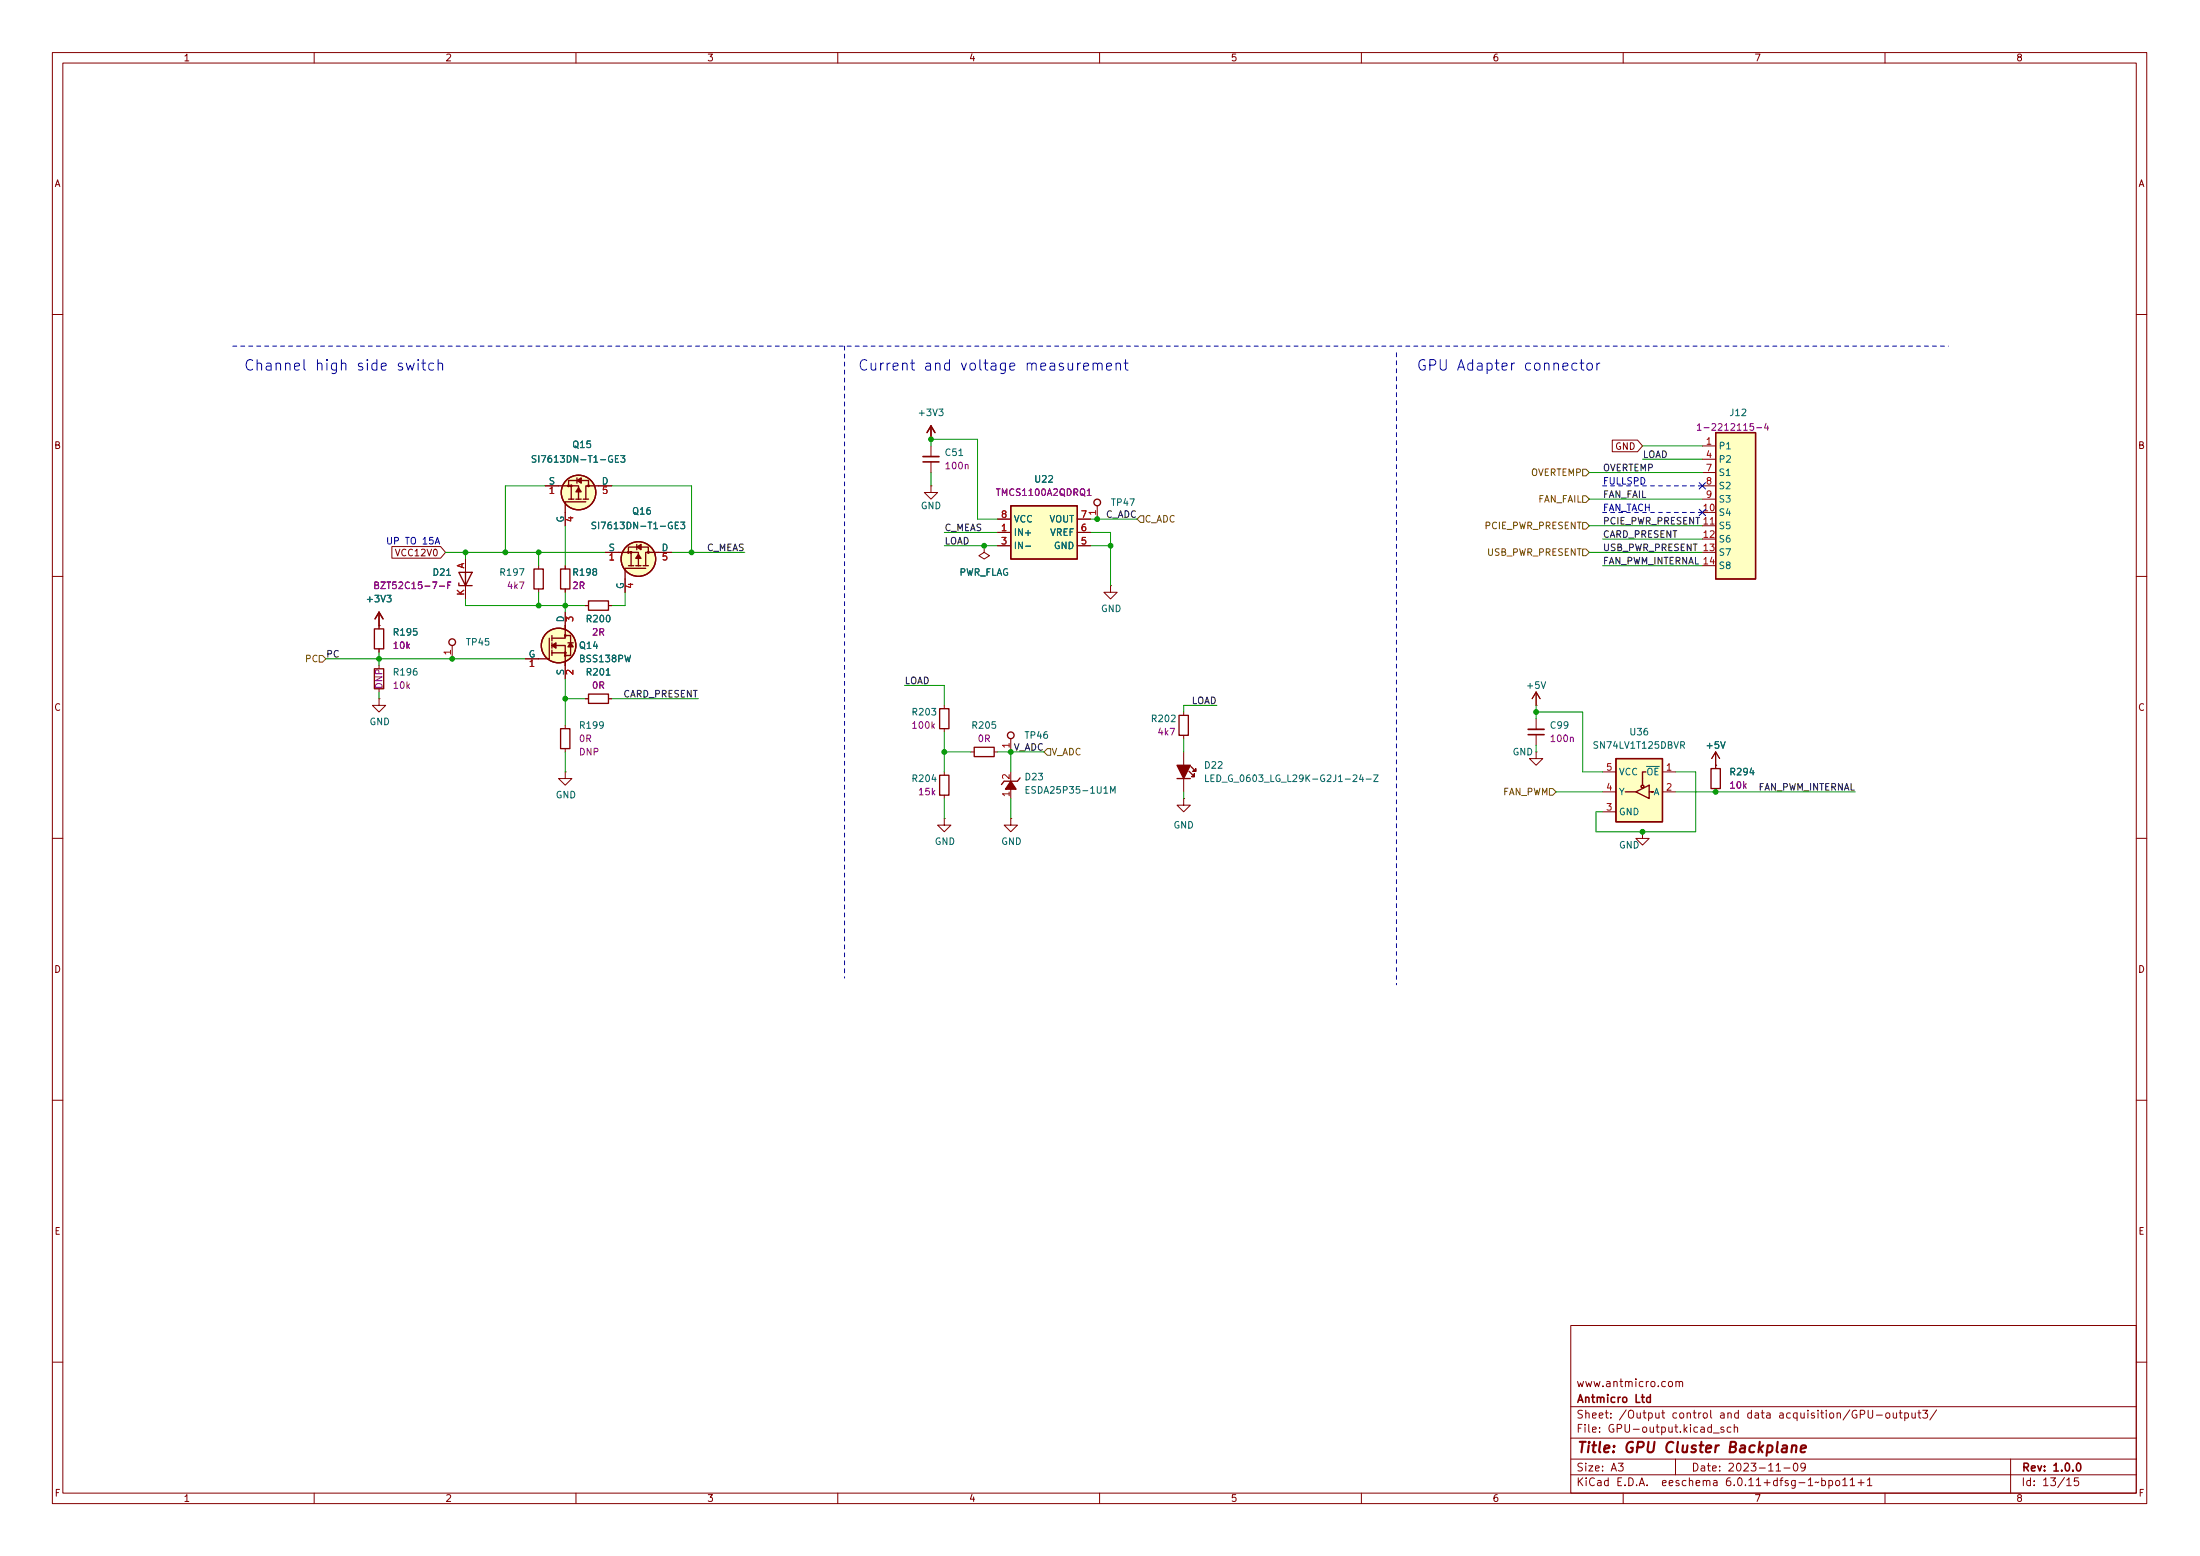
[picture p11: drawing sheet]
<svg xmlns="http://www.w3.org/2000/svg" width="420mm" height="297mm" viewBox="0 0 420 297" stroke-linecap="round" stroke-linejoin="round" font-family="sans-serif">
<g fill="none" stroke="#840000" stroke-width=".19">
<path d="M10 10h400v277h-400zM12 12h396v273h-396zM60 10v2M110 10v2M160 10v2M210 10v2M260 10v2M310 10v2M360 10v2M10 60h2M408 60h2M104.1 92.7h2.6"/>
<path d="M107.9 97.8v2.6M114.3 92.7h2.5M177.8 92.7v1.3h1.3l-1.3 1.3-1.3-1.3h1.3M177.8 92.7h.1M177.8 83.9h.1M177.8 85.1v2.1M177.8 88.2v2M190.5 99.1h2.5M205.7 99.1h2.6M209.5 96.6v2.5M307.9 84h4.8l1 1.1-1 1.1h-4.8zM325.1 85.1h2.6"/>
<path d="M325.1 97.8h2.6M325.1 87.7h2.6M325.1 90.2h2.6M325.1 92.7h2.6M325.1 95.3h2.6M10 110h2M72.4 119.4h.1M72.4 119.4v.7M74.8 104.3h9.3l1 1.1-1 1.2h-9.3zM88.9 106.7v2.6M88.9 111.8v2.5M102.9 108v.6"/>
<path d="M102.9 112.4v.7M107.9 108v.6M107.9 112.4v.7M107.9 116.9v2.5M111.8 115.6h.6M115.6 105.4h2.5M116.2 115.6h.6M119.4 110.5v2.6M125.7 105.4h2.6M188 104.2v1.2l1 .7-1 .6-1.1-.6 1.1-.7M188 104.2h.1M190.5 101.6h2.5"/>
<path d="M190.5 104.2h2.5M205.7 101.6h2.6M205.7 104.2h2.6M212.1 111.8v1.3h1.3l-1.3 1.2-1.3-1.2h1.3M212.1 111.8h.1M325.1 100.4h2.6M325.1 102.9h2.6M325.1 105.4h2.6M325.1 108h2.6M408 110h2M72.4 133.4v1.3h1.3l-1.3 1.2-1.3-1.2h1.3M72.4 133.4h.1"/>
<path d="M72.4 123.9v.6M72.4 127v.7M72.4 131.5v.6M86.4 123.2v2.6M100.3 125.8h2.6M107.9 127v2.6M107.9 138.5v.6M111.8 133.4h.6M116.2 133.4h.6M180.3 134.7v.6M180.3 139.1v.6M226.1 135.9v.7"/>
<path d="M293.4 134.7h.1M293.4 132.1l-.8 1.3M293.4 132.1v2.6M293.4 137.2v2M293.4 132.1l.7 1.3M107.9 147.4v1.2h1.3l-1.3 1.3-1.2-1.3h1.2M107.9 147.4h.1M107.9 142.9v.6M180.3 156.2v1.3h1.3l-1.3 1.3-1.2-1.3h1.2M180.3 156.2h.1M180.3 147.4v.6M180.3 151.8v.6"/>
<path d="M185.4 143.5h.7M189.9 143.5h.6M193 156.2v1.3h1.3l-1.3 1.3-1.2-1.3h1.2M193 156.2h.1M193 141v2.5M193 147.4v5M226.1 152.4v1.3h1.2l-1.2 1.3-1.3-1.3h1.3M226.1 152.4h.1M226.1 140.4v.6M226.1 143.5v2.6M226.1 148.6v2.6M293.4 143.5v1.3h1.2l-1.2 1.3-1.3-1.3h1.3"/>
<path d="M293.4 143.5h.1M293.4 140.2v2.1M306.1 147.4h2.5M306.1 151.2h2.5M306.1 155h2.5M313.7 158.8v1.3h1.3l-1.3 1.2-1.3-1.2h1.3M313.7 158.8h.1M317.5 147.4h2.5M317.5 151.2h2.5M327.7 146.1h.1M327.7 143.5l-.8 1.3M327.7 143.5v3.2"/>
<path d="M327.7 150.5v.7M327.7 143.5l.7 1.3M10 160h2M408 160h2M10 210h2M408 210h2M300 253h108v32h-108zM10 260h2M300 278.5h108M300 274.5h108M300 268.5h108M305.5 273.3v.1"/>
<path d="M305.5 272.5v.1M307.6 270.6v.1M307.6 269.8v.1M316.2 269.7l.1 .9 .3 .1 .2-.1M316.8 269.7v1M317.4 269.7h.5M317.6 269.2v1.3l.3 .2M318.8 263.8l.3-.1 .3 .3v.4l-.3 .3-.3-.1-.2-.2zM320 278.5v3M320.1 263.9l.2-.2 .3 .1 .1 .9M320.1 263.7v1M320.7 263.9l.2-.2 .4 .1 .1 .9"/>
<path d="M326.7 269.2v1.3l.2 .2M329.2 272.5l-.3-.1-.3 .2 .1 .2 .5 .2v.3h-.6M330.6 272.5l-.5-.1-.2 .3 .1 .6h.6M331.2 272.6l.2-.2 .4 .1 .1 .9M331.2 271.9v1.5M342.7 279.4l.2-.1a.8 .8 0 0 1 .5 .8 .8 .8 0 0 1-.5 .7 1 1 0 0 1-.2-1.4zM344.8 280l-.3 .2h-.3l-.3-.2 .2-.6 .4-.1 .2 .2a.99 .99 0 0 1-.3 1.3h-.3M363.8 269.8l.4-.1 .3 .3-.1 .6h-.6M365.1 269.7l.1 .9 .4 .1 .2-.1M365.8 269.7v1M366.3 269.7h.5M366.5 269.2v1.3l.3 .2"/>
<path d="M367.2 269.2h.9l-.5 .6 .5 .1v.7l-.2 .1-.7-.1M369.9 269.1l-1.3 2M384 278.5v6.5M408 260h2M60 285v2M110 285v2M160 285v2M210 285v2M260 285v2M300 281.5h108M310 285v2M327.3 282.7h.6v.9"/>
<path d="M327.9 283h-.5a.29 .29 0 0 0-.2 .3 .29 .29 0 0 0 .2 .3l.5-.1M340.7 280.2h1.2M351.9 283.6h.9M353.4 282.5l.4-.4v1.5M353.4 283.6h.8M354.9 283h1.1M355.4 282.5v1.1M356.6 282.5l.5-.4v1.5M356.6 283.6h.9M360 285v2M396.9 282.1h-.7l-.1 .7 .3-.1 .5 .1 .1 .2-.1 .5-.2 .1-.6-.1"/>
</g>
<path d="M176.3 88.2h3M291.8 140.2h3.1M396.8 279.4l.1-.1a.8 .8 0 0 1 .5 .8 .8 .8 0 0 1-.5 .7 1 1 0 0 1-.1-1.4z" fill="none" stroke="#840000" stroke-width=".3"/>
<g fill="#ffffc2" stroke="#ffffc2" stroke-width=".19">
<path d="M327.7 143.5l-.8 1.3z"/>
<path d="M327.7 143.5v2.6z"/>
<path d="M327.7 143.5l.7 1.3z"/>
<path d="M293.4 132.1l-.8 1.3z"/>
<path d="M293.4 132.1v2.6z"/>
<path d="M293.4 132.1l.7 1.3z"/>
<path d="M193 96.6h12.7v10.1h-12.7z"/>
<path d="M313.7 148.6v1.3z"/>
<path d="M310.4 151.2h2z"/>
<path d="M315 151.2h.7z"/>
<path d="M313.7 147.4h.6l-.6 1.2z"/>
<path d="M312.4 151.2l2.6-1.3v2.5z"/>
<path d="M308.6 144.8h8.9v12.1h-8.9z"/>
<path d="M327.7 82.6h7.6v27.9h-7.6z"/>
<path d="M177.8 81.3l-.8 1.3z"/>
<path d="M177.8 81.3v2.6z"/>
<path d="M177.8 81.3l.8 1.3z"/>
<path d="M105.4 124.6v.5z"/>
<path d="M105.4 124.1v.5z"/>
<path d="M105.4 123.2v.5z"/>
<path d="M105.4 122.7v.5z"/>
<path d="M105.4 121.3v1z"/>
<path d="M105.4 124.6h2.5z"/>
<path d="M108.5 122.7h1z"/>
<path d="M105.4 123.2h2.5v3.8z"/>
<path d="M105.4 121.8l2.5-2.4v2.4z"/>
<path d="M107.8 121.3h1.2v3.8h-1.2z"/>
<path d="M120 108h.5z"/>
<path d="M120.5 108h.5z"/>
<path d="M121.4 108h.5z"/>
<path d="M121.9 108h.5z"/>
<path d="M122.8 108h1z"/>
<path d="M120.5 105.4v2.6z"/>
<path d="M121.6 103.9v1z"/>
<path d="M120 104.4h3.8v1.2h-3.8z"/>
<path d="M108.6 95.3h.5z"/>
<path d="M109.1 95.3h.5z"/>
<path d="M110 95.3h.5z"/>
<path d="M110.5 95.3h.5z"/>
<path d="M111.4 95.3h1z"/>
<path d="M109.1 92.7v2.6z"/>
<path d="M110.2 91.2v1z"/>
<path d="M108.6 91.7h3.8v1.2h-3.8z"/>
<path d="M72.4 116.9l-.8 1.2z"/>
<path d="M72.4 116.9v2.5z"/>
<path d="M72.4 116.9l.8 1.2z"/>
<circle cx="313.7" cy="150.2" r=".25"/>
<circle cx="106.7" cy="123.2" r="3.3"/>
<circle cx="107.9" cy="125.1" r=".13"/>
<circle cx="107.9" cy="124.6" r=".13"/>
<circle cx="107.9" cy="121.3" r=".13"/>
<circle cx="121.9" cy="106.7" r="3.3"/>
<circle cx="120" cy="105.4" r=".13"/>
<circle cx="120.5" cy="105.4" r=".13"/>
<circle cx="123.8" cy="105.4" r=".13"/>
<circle cx="110.5" cy="94" r="3.3"/>
<circle cx="108.6" cy="92.7" r=".13"/>
<circle cx="109.1" cy="92.7" r=".13"/>
<circle cx="112.4" cy="92.7" r=".13"/>
</g>
<g fill="none" stroke="#006464" stroke-width=".19">
<path d="M179.3 78.1h.8l-.4 .5 .3 .1v.5l-.1 .2-.6-.2M116.9 87a.59 .59 0 0 0-.7 .6 .59 .59 0 0 0 .7 .6l.1-.5h-.3M117.5 87.6h.5M118.1 87h-.6v1.2h.6M118.6 87h.7l-.4 .5 .4 .1v.5l-.2 .1-.5-.1M128.4 99.7a.59 .59 0 0 0-.8 .6 .59 .59 0 0 0 .8 .6v-.5h-.2M129.6 99.7h-.6v1.2h.6M130 99.7h.8l-.4 .5 .3 .1v.5l-.2 .1-.5-.1M183.1 87h.8M73.9 113.6h.8l-.4 .5 .3 .1v.6l-.2 .1-.5-.1M85.3 109.8h.7M99.2 108.6h.9l-.6 1.2"/>
<path d="M129 100.3h.4M195.9 104.3h.9M115.8 128.9h.7M119.3 125.1l.3 1.2 .3-.9 .2 .9 .3-1.2M294.3 130.2l.5 1.2 .4-1.2M178.3 147.9l-.3 .9h.8M210.8 151.4h.8M212.1 151.4v-1.2l.4 .9 .5-.9v1.2M258.4 148.1l.5-.2 .3 .4-.8 .9h.8M259.9 147.9l-.3 .9h.8M260.2 148.4v.8M260.9 148.7h1"/>
<path d="M262.4 147.9h.8l-.8 1.3h.8M314.4 146.3h2.5M321 142.2h.6l.1-.2-.1-.3-.6-.1v1.3M321.3 142.2l.4 .7M328.6 141.6l.5 1.3 .4-1.3M334.5 146.6l-.3 .9h.8"/>
</g>
<g fill="none" stroke="#840000" stroke-width=".25">
<path d="M106.7 92.7h3.8v2.6M108.6 92.9v-1.2h3.8v1.2M108.6 95.3h1M109.1 92.7v2.6M110 95.3h1M110.2 91.2v1M111.4 95.3h1M111.9 95.8h-4v2M114.3 92.7h-2.4v2.6M177.8 81.3l-.8 1.3M177.8 81.3v2.6M177.8 81.3l.8 1.3"/>
<path d="M193 96.6h12.7v10.1h-12.7zM327.7 82.6h7.6v27.9h-7.6zM72.4 116.9l-.8 1.2M72.4 116.9v2.5M72.4 116.9l.8 1.2M87.6 111.3v.5h2.6M87.6 109.3h2.6l-1.3 2.5zM88.9 109.3v2.5M102 108.6h1.8v3.8h-1.8zM107.1 108.6h1.7v3.8h-1.7zM107.9 119.4v2.4h-2.5M112.4 114.7h3.8v1.8h-3.8z"/>
<path d="M118.1 105.4h3.8v2.6M120 105.6v-1.2h3.8v1.2M120 108h1M120.5 105.4v2.6M121.4 108h1M121.6 103.9v1M122.8 108h1M123.3 108.5h-3.9v2M125.7 105.4h-2.4v2.6M71.5 120.1h1.8v3.8h-1.8zM71.5 127.7h1.8v3.8h-1.8zM104.9 121.8v4h-2"/>
<path d="M105.4 123.2h2.5v3.8M105.4 121.3v1M105.4 122.7v1M105.4 124.1v1M105.4 124.6h2.5M107.1 139.1h1.7v3.8h-1.7zM107.8 121.3h1.2v3.8h-1.2M108.5 122.7h1M112.4 132.5h3.8v1.8h-3.8zM179.5 135.3h1.7v3.8h-1.7zM225.2 136.6h1.7v3.8h-1.7zM179.5 148h1.7v3.8h-1.7z"/>
<path d="M186.1 142.7h3.8v1.7h-3.8zM194.8 148.5l-.5 .6h-2.5l-.5 .7M224.8 148.6h2.5M227.1 147.2l1 1v-.5v.5h-.5h.5M227.5 146.3l.8 .9v-.5v.5h-.5h.5M308.6 144.8h8.9v12.1h-8.9zM310.4 151.2h2M312.4 151.2l2.6-1.3v2.5zM314.3 147.4h-.6v2.5M315 151.2h.7h-.2M326.8 146.7h1.7v3.8h-1.7z"/>
<circle cx="108.6" cy="92.7" r=".13"/>
<circle cx="109.1" cy="92.7" r=".13"/>
<circle cx="110.5" cy="94" r="3.3"/>
<circle cx="112.4" cy="92.7" r=".13"/>
<circle cx="209.5" cy="95.9" r=".63"/>
<circle cx="120" cy="105.4" r=".13"/>
<circle cx="120.5" cy="105.4" r=".13"/>
<circle cx="121.9" cy="106.7" r="3.3"/>
<circle cx="123.8" cy="105.4" r=".13"/>
<circle cx="86.4" cy="122.6" r=".63"/>
<circle cx="106.7" cy="123.2" r="3.3"/>
<circle cx="107.9" cy="124.6" r=".13"/>
<circle cx="107.9" cy="125.1" r=".13"/>
<circle cx="107.9" cy="121.3" r=".13"/>
<circle cx="193" cy="140.4" r=".63"/>
<circle cx="313.7" cy="150.2" r=".25"/>
</g>
<g fill="none" stroke="#840084" stroke-width=".19">
<path d="M184.3 88.8l.2-.1h.3l.1 .8M207.6 93.7l.4-.4v1.3M207.6 94.6h.8M334.9 80.9h-.6l-.1 .6 .2-.1h.4l.1 .2v.4l-.2 .1-.5-.1M335.5 81.7h.9M337.3 80.8l-.3 .9h.8M337.6 81.3v.8M83.9 111.9h1M85.5 111.7h.4M86.1 111.1h-.6v1.3M178.1 138.6l.4 .4M178.5 138.2l-.5 .5"/>
<path d="M299.9 140.8l.2-.1 .3 .1 .1 .8"/>
</g>
<path d="M176.3 87.2h3M291.8 139.2h3.1" fill="none" stroke="#840000" stroke-width=".33"/>
<path d="M105 93.3l.4-.4v1.3M109 98.7v.8l-.9-.3M115.9 92.9h-.6l-.1 .6 .2-.1 .4 .1 .1 .2v.4l-.2 .1-.5-.1M108.1 118.6v-.8l.5 .4 .1-.4h.6l.1 .2-.1 .6M116.5 106l.3-.4v1.3M120.4 111.4v.8l-.9-.3M127.3 105.6h-.6l-.1 .6 .2-.1 .4 .1 .2 .2-.1 .4-.2 .1-.5-.1M326.6 100.1h.8M101.2 126.3l.4-.3v1.2M109.4 127.9v.8l-.9-.8-.4 .3 .2 .5" fill="none" stroke="#a90000" stroke-width=".19"/>
<g fill="#840000" stroke="#840000" stroke-width=".25">
<path d="M224.8 146.1h2.5l-1.2 2.5z"/>
<path d="M193 149.1l1.1 1.6h-2.1z"/>
<path d="M105.4 123.2l.8-.5v1z"/>
<path d="M109 122.7l.5 .8h-1z"/>
<path d="M121.9 105.8l.5 .8h-1z"/>
<path d="M121.7 104.4l.7-.5v1z"/>
<path d="M110.5 93.1l.5 .8h-1z"/>
<path d="M110.2 91.7l.8-.5v1z"/>
</g>
<path d="M217.8 98.5h.6v1.2h-.6l-.6-.6zM302.3 99.7h.6l.6 .7-.6 .6h-.6zM302.3 89.6h.6l.6 .6-.6 .6h-.6zM302.3 94.7h.6l.6 .6-.6 .6h-.6zM302.3 104.8h.6l.6 .6-.6 .7h-.6zM61 125.1h.6l.6 .7-.6 .6h-.6zM200 142.9h.7v1.3h-.7l-.6-.7zM295.9 150.5h.6l.7 .7-.7 .6h-.6z" fill="none" stroke="#725600" stroke-width=".19"/>
<path d="M58.1 68.7v1.7l.2 .3M173.9 69.3h.8M174.2 68.7v1.7l.1 .2 .4 .1M192.9 70l.9-.2-.1-.4-.6-.1-.2 .3 .1 1h.7M214.7 69.3h.7M215 68.7v1.7v.2l.4 .1M289.3 69.3l-.4 .1-.2 .3M305 69.3v1.4M305.5 69.3l-.3 .1-.2 .3" fill="none" stroke="#0000c2" stroke-width=".19"/>
<path d="M44.4 66.1h327.7M161.3 66.1v120.6M266.7 67.3v120.7M306.1 97.8h19M306.1 92.7h19" fill="none" stroke="#0000c2" stroke-width=".19" stroke-dasharray=".8 .8"/>
<g fill="none" stroke="#009600" stroke-width=".19">
<path d="M104.1 92.7h-7.6v12.7M116.8 92.7h15.3v12.7M177.8 85.1v-1.2h8.9v15.2h3.8M177.8 90.2v2.5M208.3 99.1h8.9M303.5 95.3h21.6M303.5 90.2h21.6M313.7 87.7h11.4M313.7 85.1h11.4M85.1 105.4h30.5M88.9 114.3v1.3h22.9M88.9 105.4v1.3"/>
<path d="M102.9 105.4v2.6M102.9 113.1v2.5M107.9 100.4v7.6M107.9 113.1v3.8M119.4 113.1v2.5h-2.6M128.3 105.4h13.9M180.3 104.2h10.2M180.3 101.6h10.2M208.3 104.2h3.8M208.3 101.6h3.8v10.2M303.5 105.4h21.6M303.5 100.4h21.6"/>
<path d="M306.1 102.9h19M306.1 108h19M62.2 125.8h38.1M72.4 124.5v2.5M72.4 132.1v1.3M107.9 133.4h3.9M107.9 129.6v8.9M116.8 133.4h16.5M172.7 130.8h7.6v3.9M180.3 139.7v7.7M232.4 134.7h-6.3v1.2M293.4 134.7v2.5"/>
<path d="M293.4 135.9h8.9v11.5h3.8M107.9 143.5v3.9M180.3 152.4v3.8M180.3 143.5h5.1M190.5 143.5h8.9M193 143.5v3.9M193 152.4v3.8M226.1 141v2.5M226.1 151.2v1.2M293.4 142.3v1.2M297.2 151.2h8.9M320 151.2h34.3"/>
<path d="M320 147.4h3.8v11.4h-19v-3.8h1.3"/>
</g>
<path d="M324.5 97.2l1.2 1.2M324.5 92.1l1.2 1.3M325.7 97.2l-1.2 1.2M325.7 92.1l-1.2 1.3" fill="none" stroke="#000084" stroke-width=".19"/>
<g fill="#009600" stroke="#009600" stroke-width=".19">
<circle cx="132.1" cy="105.4" r=".46"/>
<circle cx="177.8" cy="83.9" r=".46"/>
<circle cx="102.9" cy="115.6" r=".46"/>
<circle cx="188" cy="104.2" r=".46"/>
<circle cx="102.9" cy="105.4" r=".46"/>
<circle cx="96.5" cy="105.4" r=".46"/>
<circle cx="293.4" cy="135.9" r=".46"/>
<circle cx="313.7" cy="158.8" r=".46"/>
<circle cx="212.1" cy="104.2" r=".46"/>
<circle cx="209.5" cy="99.1" r=".46"/>
<circle cx="193" cy="143.5" r=".46"/>
<circle cx="327.7" cy="151.2" r=".46"/>
<circle cx="72.4" cy="125.8" r=".46"/>
<circle cx="88.9" cy="105.4" r=".46"/>
<circle cx="107.9" cy="133.4" r=".46"/>
<circle cx="86.4" cy="125.8" r=".46"/>
<circle cx="107.9" cy="115.6" r=".46"/>
<circle cx="180.3" cy="143.5" r=".46"/>
</g>
<g font-size="2.8" fill="#0000c2">
<text x="46.6" y="70.7">Channel</text>
<text x="60.2" y="70.7">high</text>
<text x="68.3" y="70.7">side</text>
<text x="76.1" y="70.7">switch</text>
<text x="163.8" y="70.7">Current</text>
<text x="176.5" y="70.7">and</text>
<text x="183.6" y="70.7">voltage</text>
<text x="196.1" y="70.7">measurement</text>
<text x="270.5" y="70.7">GPU Adapter</text>
<text x="291.2" y="70.7">connector</text>
</g>
<g font-size="2.8" fill="#840000">
<text x="301" y="277.9">Title:</text>
<text x="310.2" y="277.9">GPU Cluster</text>
<text x="330.8" y="277.9">Backplane</text>
</g>
<g font-size="2.1" fill="#840000">
<text x="301" y="268.2">Antmicro</text>
<text x="301" y="265.2">www.antmicro.com</text>
<text x="312.2" y="268.2">Ltd</text>
<text x="301" y="273.9">File:</text>
<text x="301" y="271.2">Sheet:</text>
<text x="307.4" y="273.9">GPU-output.kicad_sch</text>
<text x="309.2" y="271.2">/Output</text>
<text x="319.4" y="271.2">control</text>
<text x="328.7" y="271.2">and</text>
<text x="334" y="271.2">data</text>
<text x="340.3" y="271.2">acquisition/GPU-output3/</text>
<text x="301" y="281.3">Size:</text>
<text x="307.6" y="281.3">A3</text>
<text x="323" y="281.3">Date:</text>
<text x="330" y="281.3">2023-11-09</text>
<text x="386" y="281.3">Rev:</text>
<text x="392.1" y="281.3">1.0.0</text>
<text x="301" y="284.1">KiCad</text>
<text x="308.7" y="284.1">E.D.A.</text>
<text x="317.6" y="284.1">eeschema</text>
<text x="330" y="284.1">6.0.11+dfsg-1~bpo11+1</text>
<text x="386" y="284.1">Id:</text>
<text x="390.1" y="284.1">13/15</text>
</g>
<g font-size="1.8" fill="#840000">
<text x="35" y="12.1">1</text>
<text x="85" y="12.1">2</text>
<text x="135" y="12.1">3</text>
<text x="185" y="12.1">4</text>
<text x="235" y="12.1">5</text>
<text x="285" y="12.1">6</text>
<text x="335" y="12.1">7</text>
<text x="385" y="12.1">8</text>
<text x="10.4" y="36.1">A</text>
<text x="408.4" y="36.1">A</text>
<text x="10.3" y="86.1">B</text>
<text x="308.4" y="86.2">GND</text>
<text x="408.3" y="86.1">B</text>
<text x="75.3" y="106.6">VCC12V0</text>
<text x="10.3" y="136.1">C</text>
<text x="408.3" y="136.1">C</text>
<text x="10.3" y="186.1">D</text>
<text x="408.3" y="186.1">D</text>
<text x="10.3" y="236.1">E</text>
<text x="408.3" y="236.1">E</text>
<text x="10.4" y="286.1">F</text>
<text x="35" y="287.1">1</text>
<text x="85" y="287.1">2</text>
<text x="135" y="287.1">3</text>
<text x="185" y="287.1">4</text>
<text x="235" y="287.1">5</text>
<text x="285" y="287.1">6</text>
<text x="335" y="287.1">7</text>
<text x="385" y="287.1">8</text>
<text x="408.4" y="286.1">F</text>
</g>
<g font-size="1.8" fill="#006464">
<text x="175.2" y="79.8">+3V3</text>
<text x="330.2" y="79.8">J12</text>
<text x="101.3" y="88.7">SI7613DN-T1-GE3</text>
<text x="109.2" y="85.9">Q15</text>
<text x="180.3" y="87.4">C51</text>
<text x="328.2" y="86.1">P1</text>
<text x="328.2" y="88.7">P2</text>
<text x="104.7" y="92.5">S</text>
<text x="114.9" y="92.5">D</text>
<text x="197.4" y="92.5">U22</text>
<text x="328.2" y="91.2">S1</text>
<text x="328.2" y="93.8">S2</text>
<text x="107.7" y="99.8" transform="rotate(-90 107.7 99.8)">G</text>
<text x="112.7" y="101.4">SI7613DN-T1-GE3</text>
<text x="120.6" y="98.6">Q16</text>
<text x="175.8" y="97.6">GND</text>
<text x="193.5" y="100.1">VCC</text>
<text x="200.4" y="100.1">VOUT</text>
<text x="212.1" y="96.9">TP47</text>
<text x="328.2" y="98.8">S4</text>
<text x="328.2" y="101.4">S5</text>
<text x="328.2" y="96.3">S3</text>
<text x="116.2" y="105.2">S</text>
<text x="126.3" y="105.2">D</text>
<text x="193.5" y="102.7">IN+</text>
<text x="193.5" y="105.2">IN-</text>
<text x="200.5" y="102.7">VREF</text>
<text x="201.2" y="105.2">GND</text>
<text x="328.2" y="103.9">S6</text>
<text x="328.2" y="106.5">S7</text>
<text x="82.5" y="110.3">D21</text>
<text x="95.3" y="110.3">R197</text>
<text x="109.2" y="110.3">R198</text>
<text x="119.1" y="112.5" transform="rotate(-90 119.1 112.5)">G</text>
<text x="183.2" y="110.3">PWR_FLAG</text>
<text x="328.2" y="109">S8</text>
<text x="69.8" y="115.4">+3V3</text>
<text x="107.7" y="118.9" transform="rotate(-90 107.7 118.9)">D</text>
<text x="111.8" y="119.2">R200</text>
<text x="210.2" y="117.2">GND</text>
<text x="74.9" y="121.7">R195</text>
<text x="88.9" y="123.6">TP45</text>
<text x="100.9" y="125.5">G</text>
<text x="110.5" y="124.2">Q14</text>
<text x="74.9" y="129.3">R196</text>
<text x="107.7" y="129" transform="rotate(-90 107.7 129)">S</text>
<text x="110.5" y="126.8">BSS138PW</text>
<text x="111.8" y="129.3">R201</text>
<text x="291.4" y="131.9">+5V</text>
<text x="174" y="136.9">R203</text>
<text x="70.5" y="138.8">GND</text>
<text x="110.5" y="139.5">R199</text>
<text x="185.4" y="139.5">R205</text>
<text x="195.6" y="141.4">TP46</text>
<text x="219.7" y="138.2">R202</text>
<text x="295.9" y="139.5">C99</text>
<text x="304.1" y="143.3">SN74LV1T125DBVR</text>
<text x="311.1" y="140.8">U36</text>
<text x="325.6" y="143.3">+5V</text>
<text x="174" y="149.6">R204</text>
<text x="195.6" y="149.3">D23</text>
<text x="229.9" y="147.1">D22</text>
<text x="229.9" y="149.6">LED_G_0603_LG_L29K-G2J1-24-Z</text>
<text x="288.8" y="144.6">GND</text>
<text x="309.1" y="148.4">VCC</text>
<text x="314.4" y="148.4">~{OE}</text>
<text x="330.2" y="148.4">R294</text>
<text x="106.1" y="152.8">GND</text>
<text x="195.6" y="151.9">ESDA25P35-1U1M</text>
<text x="309.1" y="156">GND</text>
<text x="309.1" y="152.2">Y</text>
<text x="315.7" y="152.2">A</text>
<text x="178.5" y="161.7">GND</text>
<text x="191.2" y="161.7">GND</text>
<text x="224" y="158.5">GND</text>
<text x="309.1" y="162.3">GND</text>
</g>
<g font-size="1.8" fill="#840084">
<text x="323.8" y="82.6">1-2212115-4</text>
<text x="180.3" y="90">100n</text>
<text x="190.1" y="95">TMCS1100A2QDRQ1</text>
<text x="71.2" y="112.8">BZT52C15-7-F</text>
<text x="96.7" y="112.8">4k7</text>
<text x="109.2" y="112.8">2R</text>
<text x="74.9" y="124.2">10k</text>
<text x="113" y="121.7">2R</text>
<text x="73.4" y="131.6" transform="rotate(-90 73.4 131.6)">DNP</text>
<text x="74.9" y="131.9">10k</text>
<text x="113" y="131.9">0R</text>
<text x="110.5" y="142">0R</text>
<text x="174" y="139.5">100k</text>
<text x="186.6" y="142">0R</text>
<text x="221" y="140.8">4k7</text>
<text x="295.9" y="142">100n</text>
<text x="110.5" y="144.6">DNP</text>
<text x="175.3" y="152.2">15k</text>
<text x="330.2" y="150.9">10k</text>
</g>
<g font-size="1.8" fill="#0f0f0f">
<text x="306.1" y="89.9">OVERTEMP</text>
<text x="313.7" y="87.4">LOAD</text>
<text x="306.1" y="95">FAN_FAIL</text>
<text x="180.3" y="101.4">C_MEAS</text>
<text x="211.2" y="98.8">C_ADC</text>
<text x="306.1" y="100.1">PCIE_PWR_PRESENT 11</text>
<text x="135" y="105.2">C_MEAS</text>
<text x="180.3" y="103.9">LOAD</text>
<text x="306.1" y="102.6">CARD_PRESENT</text>
<text x="306.1" y="107.7">FAN_PWM_INTERNAL 14</text>
<text x="306.1" y="105.2">USB_PWR_PRESENT 13</text>
<text x="62.2" y="125.5">PC</text>
<text x="172.7" y="130.6">LOAD</text>
<text x="119" y="133.1">CARD_PRESENT</text>
<text x="227.5" y="134.4">LOAD</text>
<text x="193.6" y="143.3">V_ADC</text>
<text x="335.8" y="150.9">FAN_PWM_INTERNAL</text>
</g>
<g font-size="1.8" fill="#a90000">
<text x="325.7" y="84.9">1</text>
<text x="325.7" y="87.4">4</text>
<text x="325.7" y="90">7</text>
<text x="104.7" y="95">1</text>
<text x="325.7" y="92.5">8</text>
<text x="325.7" y="95">9</text>
<text x="110.2" y="99.8" transform="rotate(-90 110.2 99.8)">4</text>
<text x="191.1" y="101.4">1</text>
<text x="191.1" y="98.8">8</text>
<text x="206.3" y="101.4">6</text>
<text x="206.3" y="98.8">7</text>
<text x="209.3" y="98.5" transform="rotate(-90 209.3 98.5)">1</text>
<text x="325.1" y="97.6">10</text>
<text x="116.2" y="107.7">1</text>
<text x="191.1" y="103.9">3</text>
<text x="206.3" y="103.9">5</text>
<text x="325.1" y="102.7">12</text>
<text x="88.6" y="113.8" transform="rotate(-90 88.6 113.8)">K</text>
<text x="88.6" y="108.6" transform="rotate(-90 88.6 108.6)">A</text>
<text x="121.7" y="112.5" transform="rotate(-90 121.7 112.5)">4</text>
<text x="86.1" y="125.2" transform="rotate(-90 86.1 125.2)">1</text>
<text x="100.9" y="128.1">1</text>
<text x="192.8" y="143" transform="rotate(-90 192.8 143)">1</text>
<text x="192.8" y="148.9" transform="rotate(-90 192.8 148.9)">2</text>
<text x="306.7" y="147.1">5</text>
<text x="318.1" y="147.1">1</text>
<text x="192.8" y="152.2" transform="rotate(-90 192.8 152.2)">1</text>
<text x="306.7" y="154.7">3</text>
<text x="306.7" y="150.9">4</text>
<text x="318.1" y="150.9">2</text>
</g>
<g font-size="1.8" fill="#725600">
<text x="292.3" y="91.2">OVERTEMP</text>
<text x="218.5" y="100.1">C_ADC</text>
<text x="283.4" y="101.4">PCIE_PWR_PRESENT</text>
<text x="293.7" y="96.3">FAN_FAIL</text>
<text x="283.9" y="106.5">USB_PWR_PRESENT</text>
<text x="58.2" y="126.8">PC</text>
<text x="200.8" y="144.6">V_ADC</text>
<text x="287" y="152.2">FAN_PWM</text>
</g>
<g font-size="1.8" fill="#0000c2">
<text x="306.1" y="92.5">FULLSPD</text>
<text x="306.1" y="97.6">FAN_TACH</text>
<text x="73.7" y="103.9">UP</text>
<text x="77.4" y="103.9">TO 15A</text>
</g>
</svg>
